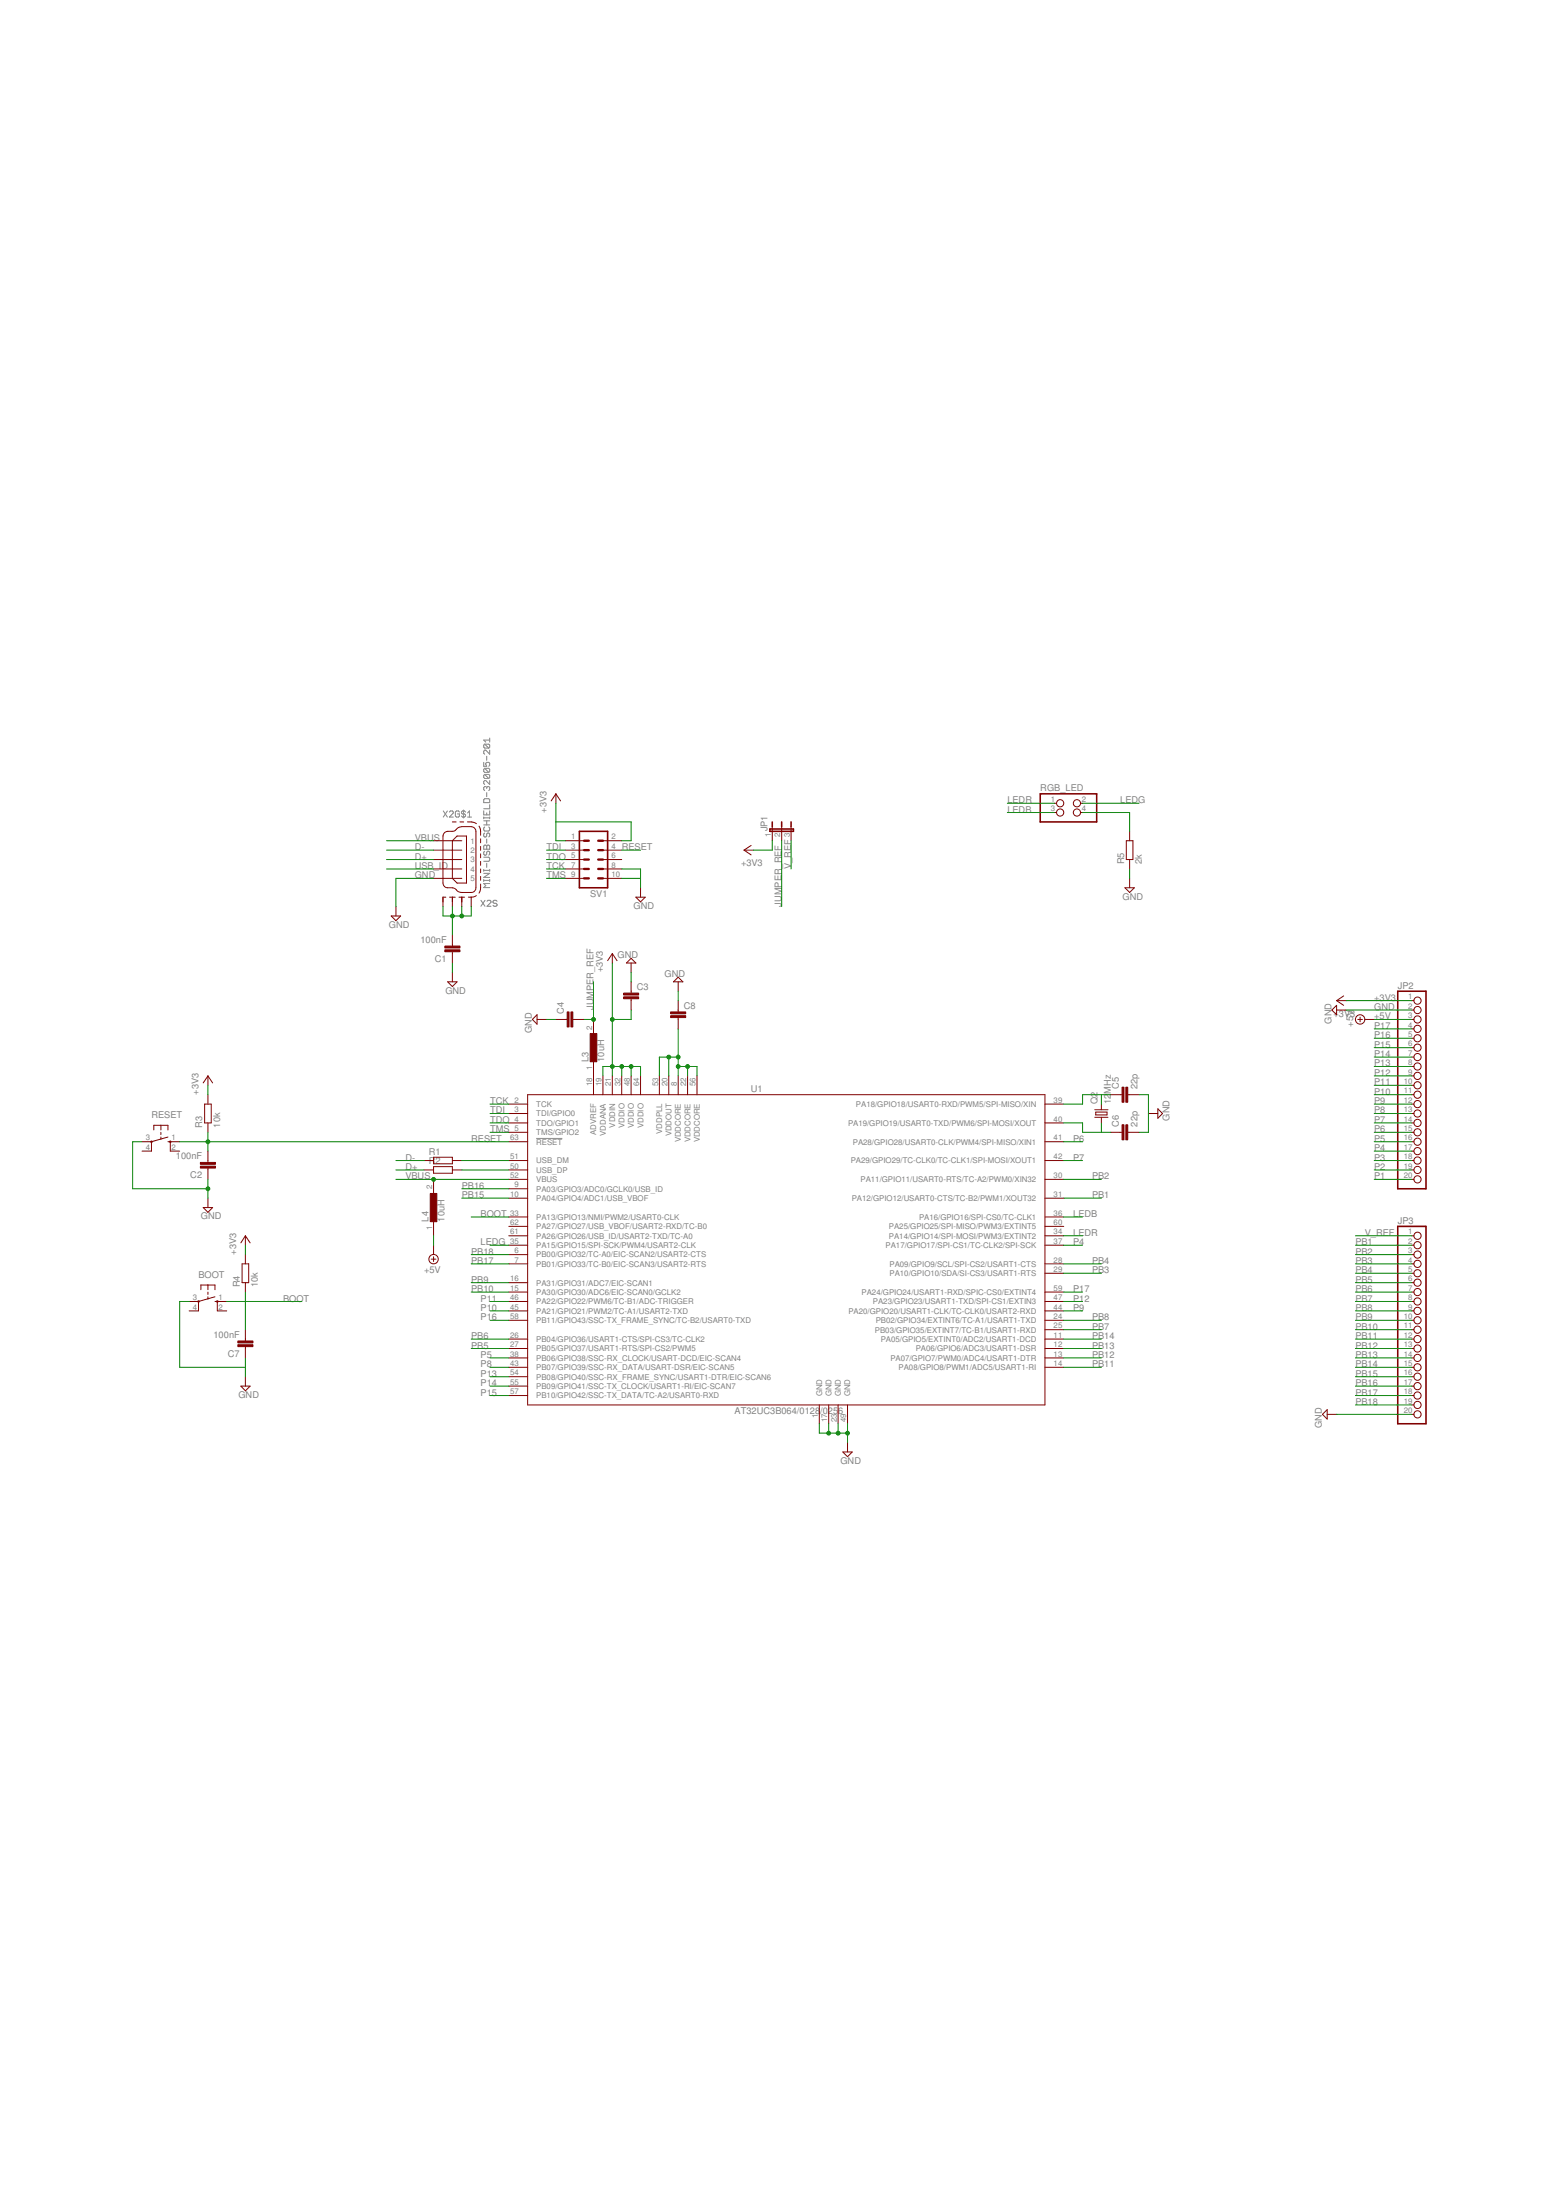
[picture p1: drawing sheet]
<svg xmlns="http://www.w3.org/2000/svg" width="210mm" height="297mm" viewBox="0 0 210 297" stroke-linecap="round" stroke-linejoin="round" font-family="sans-serif">
<g fill="#808080" stroke="#808080" stroke-width=".13">
<path d="M65.3 119.8h.8z"/>
<path d="M65.3 119.8l.3-.2z"/>
<path d="M65.3 119.3l.3 .3z"/>
<path d="M65.3 119.3h.8z"/>
<path d="M66.1 118.7v.3z"/>
<path d="M65.3 118.9h.8z"/>
<path d="M65.3 118.7v.3z"/>
<path d="M65.3 118.5h.8z"/>
<path d="M65.3 118.5l.8-.6z"/>
<path d="M65.3 117.9h.8z"/>
<path d="M66.1 117.4v.2z"/>
<path d="M65.3 117.5h.8z"/>
<path d="M65.3 117.4v.2z"/>
<path d="M65.7 116.6v.5z"/>
<path d="M65.3 116.3h.7z"/>
<path d="M66 116.3l.1-.1z"/>
<path d="M66.1 115.9v.3z"/>
<path d="M66 115.7l.1 .2z"/>
<path d="M65.3 115.7h.7z"/>
<path d="M65.4 114.9l-.1 .2z"/>
<path d="M65.3 115.1v.2z"/>
<path d="M65.3 115.3l.1 .2z"/>
<path d="M65.4 115.5h.2z"/>
<path d="M65.6 115.5l.1-.2z"/>
<path d="M65.7 115.1v.2z"/>
<path d="M65.7 115.1l.1-.2z"/>
<path d="M65.8 114.9h.2z"/>
<path d="M66 114.9l.1 .2z"/>
<path d="M66.1 115.1v.2z"/>
<path d="M66.1 115.3l-.1 .2z"/>
<path d="M65.3 114.7h.8z"/>
<path d="M65.3 114.2v.5z"/>
<path d="M65.3 114.2l.1-.1z"/>
<path d="M65.4 114.1h.2z"/>
<path d="M65.6 114.1l.1 .1z"/>
<path d="M65.7 114.2l.1-.1z"/>
<path d="M65.8 114.1h.2z"/>
<path d="M66 114.1l.1 .1z"/>
<path d="M66.1 114.2v.5z"/>
<path d="M65.7 114.2v.5z"/>
<path d="M65.7 113.3v.5z"/>
<path d="M65.4 112.5l-.1 .1z"/>
<path d="M65.3 112.6v.3z"/>
<path d="M65.3 112.9l.1 .1z"/>
<path d="M65.4 113h.2z"/>
<path d="M65.7 112.9l-.1 .1z"/>
<path d="M65.7 112.6v.3z"/>
<path d="M65.7 112.6l.1-.1z"/>
<path d="M65.8 112.5h.2z"/>
<path d="M66 112.5l.1 .1z"/>
<path d="M66.1 112.6v.3z"/>
<path d="M66.1 112.9l-.1 .1z"/>
<path d="M65.4 111.7l-.1 .1z"/>
<path d="M65.3 111.8v.3z"/>
<path d="M65.3 112.1l.1 .1z"/>
<path d="M65.4 112.2h.6z"/>
<path d="M66.1 112.1l-.1 .1z"/>
<path d="M66.1 111.8v.3z"/>
<path d="M66 111.7l.1 .1z"/>
<path d="M65.3 111.4h.8z"/>
<path d="M65.7 110.8v.6z"/>
<path d="M65.3 110.8h.8z"/>
<path d="M66.1 110.3v.3z"/>
<path d="M65.3 110.4h.8z"/>
<path d="M65.3 110.3v.3z"/>
<path d="M65.3 109.5v.5z"/>
<path d="M65.3 110h.8z"/>
<path d="M66.1 109.5v.5z"/>
<path d="M65.7 109.7v.3z"/>
<path d="M65.3 109.2h.8z"/>
<path d="M66.1 108.6v.6z"/>
<path d="M65.3 108.4h.8z"/>
<path d="M66.1 108v.4z"/>
<path d="M66 107.8l.1 .2z"/>
<path d="M65.4 107.8h.6z"/>
<path d="M65.3 108l.1-.2z"/>
<path d="M65.3 108v.4z"/>
<path d="M65.7 107v.6z"/>
<path d="M65.3 106.6l.1 .1z"/>
<path d="M65.3 106.3v.3z"/>
<path d="M65.4 106.2l-.1 .1z"/>
<path d="M65.4 106.2h.2z"/>
<path d="M65.6 106.2l.1 .1z"/>
<path d="M65.7 106.3v.2z"/>
<path d="M65.8 106.2l-.1 .1z"/>
<path d="M65.8 106.2h.2z"/>
<path d="M66 106.2l.1 .1z"/>
<path d="M66.1 106.3v.3z"/>
<path d="M66.1 106.6l-.1 .1z"/>
<path d="M66.1 105.4v.5z"/>
<path d="M65.6 105.4l.5 .5z"/>
<path d="M65.4 105.4h.2z"/>
<path d="M65.4 105.4l-.1 .1z"/>
<path d="M65.3 105.5v.3z"/>
<path d="M65.3 105.8l.1 .1z"/>
<path d="M65.4 105.1h.6z"/>
<path d="M65.3 105l.1 .1z"/>
<path d="M65.3 104.7v.3z"/>
<path d="M65.3 104.7l.1-.1z"/>
<path d="M65.4 104.6h.6z"/>
<path d="M66 104.6l.1 .1z"/>
<path d="M66.1 104.7v.3z"/>
<path d="M66.1 105l-.1 .1z"/>
<path d="M65.4 104.6l.6 .5z"/>
<path d="M65.4 104.3h.6z"/>
<path d="M65.3 104.2l.1 .1z"/>
<path d="M65.3 103.9v.3z"/>
<path d="M65.4 103.7l-.1 .2z"/>
<path d="M65.4 103.7h.6z"/>
<path d="M66 103.7l.1 .2z"/>
<path d="M66.1 103.9v.3z"/>
<path d="M66.1 104.2l-.1 .1z"/>
<path d="M65.4 103.7l.6 .6z"/>
<path d="M65.3 102.9v.6z"/>
<path d="M65.3 103.5h.4z"/>
<path d="M65.6 103.2l.1 .3z"/>
<path d="M65.6 103.1v.1z"/>
<path d="M65.6 103.1l.1-.2z"/>
<path d="M65.7 102.9h.3z"/>
<path d="M66 102.9l.1 .2z"/>
<path d="M66.1 103.1v.2z"/>
<path d="M66.1 103.3l-.1 .2z"/>
<path d="M65.7 102.1v.6z"/>
<path d="M66.1 101.3v.5z"/>
<path d="M65.6 101.3l.5 .5z"/>
<path d="M65.4 101.3h.2z"/>
<path d="M65.4 101.3l-.1 .1z"/>
<path d="M65.3 101.4v.3z"/>
<path d="M65.3 101.7l.1 .1z"/>
<path d="M65.4 101h.6z"/>
<path d="M65.3 100.9l.1 .1z"/>
<path d="M65.3 100.6v.3z"/>
<path d="M65.3 100.6l.1-.1z"/>
<path d="M65.4 100.5h.6z"/>
<path d="M66 100.5l.1 .1z"/>
<path d="M66.1 100.6v.3z"/>
<path d="M66.1 100.9l-.1 .1z"/>
<path d="M65.4 100.5l.6 .5z"/>
<path d="M65.3 99.9l.3 .3z"/>
<path d="M65.3 99.9h.8z"/>
<path d="M66.1 99.7v.5z"/>
<path d="M59.8 109.5l.6 .8z"/>
<path d="M60.4 109.5l-.6 .8z"/>
<path d="M60.7 110.3h.5z"/>
<path d="M61.2 109.8l-.5 .5z"/>
<path d="M61.2 109.6v.2z"/>
<path d="M61.1 109.5l.1 .1z"/>
<path d="M60.8 109.5h.3z"/>
<path d="M60.8 109.5l-.1 .1z"/>
<path d="M61.9 109.5l.1 .1z"/>
<path d="M61.6 109.5h.3z"/>
<path d="M61.6 109.5l-.1 .1z"/>
<path d="M61.5 109.6v.6z"/>
<path d="M61.5 110.2l.1 .1z"/>
<path d="M61.6 110.3h.3z"/>
<path d="M62 110.2l-.1 .1z"/>
<path d="M62 109.9v.3z"/>
<path d="M61.7 109.9h.3z"/>
<path d="M62.3 110.2l.1 .1z"/>
<path d="M62.4 110.3h.3z"/>
<path d="M62.7 110.3l.1-.1z"/>
<path d="M62.8 110v.2z"/>
<path d="M62.7 109.9l.1 .1z"/>
<path d="M62.4 109.9h.3z"/>
<path d="M62.3 109.8l.1 .1z"/>
<path d="M62.3 109.6v.2z"/>
<path d="M62.4 109.5l-.1 .1z"/>
<path d="M62.4 109.5h.3z"/>
<path d="M62.7 109.5l.1 .1z"/>
<path d="M62.6 109.4v1z"/>
<path d="M63.4 109.5l-.3 .3z"/>
<path d="M63.4 109.5v.8z"/>
<path d="M63.1 110.3h.5z"/>
<path d="M64.9 121.6l.6 .8z"/>
<path d="M65.5 121.6l-.6 .8z"/>
<path d="M65.7 122.4h.6z"/>
<path d="M65.7 122.4l.6-.6z"/>
<path d="M66.3 121.7v.1z"/>
<path d="M66.1 121.6l.2 .1z"/>
<path d="M65.9 121.6h.2z"/>
<path d="M65.9 121.6l-.2 .1z"/>
<path d="M66.9 121.6l.2 .1z"/>
<path d="M66.7 121.6h.2z"/>
<path d="M66.5 121.7l.2-.1z"/>
<path d="M66.5 121.7v.1z"/>
<path d="M66.5 121.8l.2 .2z"/>
<path d="M66.7 122h.2z"/>
<path d="M66.9 122l.2 .1z"/>
<path d="M67.1 122.1v.1z"/>
<path d="M66.9 122.4l.2-.2z"/>
<path d="M66.7 122.4h.2z"/>
<path d="M66.5 122.2l.2 .2z"/>
<path d="M72.4 153.7h3.5z"/>
</g>
<g fill="#800000" stroke="#800000" stroke-width=".13">
<path d="M58.5 113.5h3.8z"/>
<path d="M58.5 114.8h3.8z"/>
<path d="M58.5 116.1h3.8z"/>
<path d="M58.5 117.3h3.8z"/>
<path d="M58.5 118.6h3.8z"/>
<path d="M59.8 112.9v6.3z"/>
<path d="M60.4 119.9h.7z"/>
<path d="M62.3 120.5h1.3z"/>
<path d="M64.2 112.2v7.7z"/>
<path d="M60.4 112.2h.7z"/>
<path d="M62.3 111.6h1.3z"/>
<path d="M61.1 113.5v5.1z"/>
<path d="M61.1 118.6l.6 .6z"/>
<path d="M61.7 119.2h1.3z"/>
<path d="M63 112.9v6.3z"/>
<path d="M61.7 112.9h1.3z"/>
<path d="M61.7 112.9l-.6 .6z"/>
<path d="M59.8 121.1v1.3z"/>
<path d="M61.1 121.1v1.3z"/>
<path d="M62.3 121.1v1.3z"/>
<path d="M63.6 121.1v1.3z"/>
<path d="M59.8 121.1h.4z"/>
<path d="M60.7 121.1h.4z"/>
<path d="M61.1 121.1h.3z"/>
<path d="M62 121.1h.3z"/>
<path d="M62.3 121.1h.4z"/>
<path d="M63.2 121.1h.4z"/>
<path d="M59.8 121.1v.7z"/>
<path d="M61.1 121.1v.7z"/>
<path d="M62.3 121.1v.7z"/>
<path d="M64.9 119.4v.5z"/>
<path d="M64.9 118.3v.5z"/>
<path d="M64.9 117.3v.5z"/>
<path d="M64.9 116.3v.5z"/>
<path d="M64.9 115.3v.5z"/>
<path d="M64.9 114.3v.5z"/>
<path d="M64.9 113.3v.5z"/>
<path d="M64.9 112.2v.6z"/>
<path d="M63.1 111h.5z"/>
<path d="M62.1 111h.5z"/>
<path d="M61.1 111h.5z"/>
<path d="M53.4 122.4v1.3z"/>
<path d="M52.8 123.7h1.3z"/>
<path d="M54.1 123.7l-.7 .6z"/>
<path d="M52.8 123.7l.6 .6z"/>
<path d="M61.1 128.8v1.2z"/>
<path d="M61.1 126.2v1.3z"/>
<path d="M61.1 128.5v.3z"/>
<path d="M61.1 127.5v.2z"/>
<path d="M141.1 182.1h2.5z"/>
<path d="M114.4 189.7v2.5z"/>
<path d="M141.1 183.3h2.5z"/>
<path d="M86.5 145.3v2.5z"/>
<path d="M141.1 184.6h2.5z"/>
<path d="M141.1 170.6h2.5z"/>
<path d="M141.1 171.9h2.5z"/>
<path d="M94.1 145.3v2.5z"/>
<path d="M110.6 189.7v2.5z"/>
<path d="M68.7 156.7h2.5z"/>
<path d="M68.7 159.2h2.5z"/>
<path d="M68.7 154.2h2.5z"/>
<path d="M68.7 188.4h2.5z"/>
<path d="M81.4 145.3v2.5z"/>
<path d="M90.3 145.3v2.5z"/>
<path d="M82.7 145.3v2.5z"/>
<path d="M68.7 175.7h2.5z"/>
<path d="M141.1 175.7h2.5z"/>
<path d="M141.1 174.5h2.5z"/>
<path d="M141.1 165.6h2.5z"/>
<path d="M68.7 166.9h2.5z"/>
<path d="M68.7 165.6h2.5z"/>
<path d="M141.1 179.5h2.5z"/>
<path d="M141.1 178.3h2.5z"/>
<path d="M68.7 184.6h2.5z"/>
<path d="M68.7 183.3h2.5z"/>
<path d="M141.1 159.2h2.5z"/>
<path d="M68.7 178.3h2.5z"/>
<path d="M68.7 182.1h2.5z"/>
<path d="M68.7 180.8h2.5z"/>
<path d="M141.1 151.6h2.5z"/>
<path d="M141.1 177h2.5z"/>
<path d="M111.9 189.7v2.5z"/>
<path d="M68.7 158h2.5z"/>
<path d="M68.7 169.4h2.5z"/>
<path d="M68.7 160.5h2.5z"/>
<path d="M68.7 164.3h2.5z"/>
<path d="M91.5 145.3v2.5z"/>
<path d="M68.7 187.2h2.5z"/>
<path d="M141.1 161.8h2.5z"/>
<path d="M85.2 145.3v2.5z"/>
<path d="M141.1 168.1h2.5z"/>
<path d="M113.1 189.7v2.5z"/>
<path d="M141.1 164.3h2.5z"/>
<path d="M68.7 168.1h2.5z"/>
<path d="M68.7 151.6h2.5z"/>
<path d="M141.1 166.9h2.5z"/>
<path d="M68.7 152.9h2.5z"/>
<path d="M89 145.3v2.5z"/>
<path d="M68.7 161.8h2.5z"/>
<path d="M141.1 180.8h2.5z"/>
<path d="M92.8 145.3v2.5z"/>
<path d="M68.7 170.6h2.5z"/>
<path d="M68.7 185.9h2.5z"/>
<path d="M141.1 156.7h2.5z"/>
<path d="M68.7 149.1h2.5z"/>
<path d="M141.1 154.2h2.5z"/>
<path d="M83.9 145.3v2.5z"/>
<path d="M68.7 173.2h2.5z"/>
<path d="M68.7 150.3h2.5z"/>
<path d="M68.7 177h2.5z"/>
<path d="M141.1 149.1h2.5z"/>
<path d="M68.7 174.5h2.5z"/>
<path d="M80.1 145.3v2.5z"/>
<path d="M71.2 147.8h69.9z"/>
<path d="M141.1 147.8v41.9z"/>
<path d="M71.2 189.7h69.9z"/>
<path d="M71.2 147.8v41.9z"/>
<path d="M58.5 158.4h2.6z"/>
<path d="M58.5 157.5h2.6z"/>
<path d="M61.1 158h1.2z"/>
<path d="M61.1 157.5v.9z"/>
<path d="M58.5 157.5v.9z"/>
<path d="M57.3 158h1.2z"/>
<path d="M58.5 157.1h2.6z"/>
<path d="M58.5 156.2h2.6z"/>
<path d="M61.1 156.7h1.2z"/>
<path d="M61.1 156.2v.9z"/>
<path d="M58.5 156.2v.9z"/>
<path d="M57.3 156.7h1.2z"/>
<path d="M58.5 168.1v1.3z"/>
<path d="M58.2 170h.6z"/>
<path d="M58.5 169.7v.6z"/>
<path d="M61.1 131.3v1.3z"/>
<path d="M60.4 132.6h1.3z"/>
<path d="M61.7 132.6l-.6 .6z"/>
<path d="M60.4 132.6l.7 .6z"/>
<path d="M19.2 154.2h1.2z"/>
<path d="M23 154.2h1.3z"/>
<path d="M23 155.4h1.3z"/>
<path d="M19.2 155.4h1.2z"/>
<path d="M22.7 154.2h.3z"/>
<path d="M22.7 151.9v.7z"/>
<path d="M20.8 151.9v.7z"/>
<path d="M21.7 151.9h1z"/>
<path d="M20.8 151.9h.9z"/>
<path d="M21.7 152.9v.3z"/>
<path d="M21.7 153.5v.3z"/>
<path d="M21.7 151.9v.7z"/>
<path d="M23 154.2v1.2z"/>
<path d="M20.4 154.2v1.2z"/>
<path d="M20.4 154.2l2.3-.7z"/>
<path d="M28.1 158v1.2z"/>
<path d="M28.1 155.4v1.3z"/>
<path d="M28.1 157.7v.3z"/>
<path d="M28.1 156.7v.2z"/>
<path d="M28.5 149.1v2.5z"/>
<path d="M27.6 149.1v2.5z"/>
<path d="M28.1 147.8v1.3z"/>
<path d="M27.6 149.1h.9z"/>
<path d="M27.6 151.6h.9z"/>
<path d="M28.1 151.6v1.3z"/>
<path d="M28.1 145.3v1.2z"/>
<path d="M28.1 145.3l.6 .9z"/>
<path d="M28.1 145.3l-.7 .9z"/>
<path d="M28.1 161.8v1.2z"/>
<path d="M27.4 163h1.3z"/>
<path d="M28.7 163l-.6 .7z"/>
<path d="M27.4 163l.7 .7z"/>
<path d="M76.3 113.5h2.5z"/>
<path d="M76.3 114.8h2.5z"/>
<path d="M76.3 116.1h2.5z"/>
<path d="M81.4 113.5h2.5z"/>
<path d="M81.4 114.8h2.5z"/>
<path d="M81.4 116.1h2.5z"/>
<path d="M76.3 117.3h2.5z"/>
<path d="M76.3 118.6h2.5z"/>
<path d="M81.4 117.3h2.5z"/>
<path d="M81.4 118.6h2.5z"/>
<path d="M86.5 119.9v1.2z"/>
<path d="M85.8 121.1h1.3z"/>
<path d="M86.5 121.8l.6-.7z"/>
<path d="M85.8 121.1l.7 .7z"/>
<path d="M114.4 194.8v1.2z"/>
<path d="M113.8 196h1.2z"/>
<path d="M115 196l-.6 .7z"/>
<path d="M113.8 196l.6 .7z"/>
<path d="M104.2 112.2v1.3z"/>
<path d="M105.5 112.2v1.3z"/>
<path d="M106.8 112.2v1.3z"/>
<path d="M106.8 111.6v.6z"/>
<path d="M105.5 111.6v.6z"/>
<path d="M104.2 111.6v.6z"/>
<path d="M82.7 128.8v1.2z"/>
<path d="M82.7 128.8l.6 .9z"/>
<path d="M82.7 128.8l-.7 .9z"/>
<path d="M85.2 132.6v1.2z"/>
<path d="M85.2 135.1v1.3z"/>
<path d="M85.2 133.8v.3z"/>
<path d="M85.2 134.9v.2z"/>
<path d="M85.2 130v1.3z"/>
<path d="M84.6 130h1.2z"/>
<path d="M84.6 130l.6-.6z"/>
<path d="M85.2 129.4l.6 .6z"/>
<path d="M75 107.2v1.3z"/>
<path d="M75 107.2l.7 .9z"/>
<path d="M75 107.2l-.6 .9z"/>
<path d="M75 137.6h1.3z"/>
<path d="M77.6 137.6h1.2z"/>
<path d="M76.3 137.6h.3z"/>
<path d="M77.3 137.6h.3z"/>
<path d="M72.5 137.6h1.3z"/>
<path d="M72.5 137v1.3z"/>
<path d="M71.9 137.6l.6 .7z"/>
<path d="M71.9 137.6l.6-.6z"/>
<path d="M100.4 114.8h1.3z"/>
<path d="M100.4 114.8l1-.7z"/>
<path d="M100.4 114.8l1 .6z"/>
<path d="M155 150.3h1.3z"/>
<path d="M156.3 149.7v1.3z"/>
<path d="M156.3 149.7l.6 .6z"/>
<path d="M156.3 151l.6-.7z"/>
<path d="M149.9 147.8h1.3z"/>
<path d="M152.5 147.8h1.3z"/>
<path d="M151.2 147.8h.3z"/>
<path d="M152.2 147.8h.3z"/>
<path d="M149.9 152.9h1.3z"/>
<path d="M152.5 152.9h1.3z"/>
<path d="M151.2 152.9h.3z"/>
<path d="M152.2 152.9h.3z"/>
<path d="M25.5 175.7h1.3z"/>
<path d="M29.3 175.7h1.3z"/>
<path d="M29.3 177h1.3z"/>
<path d="M25.5 177h1.3z"/>
<path d="M29 175.7h.3z"/>
<path d="M29 173.5v.6z"/>
<path d="M27.1 173.5v.6z"/>
<path d="M28.1 173.5h.9z"/>
<path d="M27.1 173.5h1z"/>
<path d="M28.1 174.5v.3z"/>
<path d="M28.1 175.1v.3z"/>
<path d="M28.1 173.5v.6z"/>
<path d="M29.3 175.7v1.3z"/>
<path d="M26.8 175.7v1.3z"/>
<path d="M26.8 175.7l2.2-.6z"/>
<path d="M33.1 182.1v1.2z"/>
<path d="M33.1 179.5v1.3z"/>
<path d="M33.1 181.8v.3z"/>
<path d="M33.1 180.8v.3z"/>
<path d="M33.6 170.6v2.6z"/>
<path d="M32.7 170.6v2.6z"/>
<path d="M33.1 169.4v1.2z"/>
<path d="M32.7 170.6h.9z"/>
<path d="M32.7 173.2h.9z"/>
<path d="M33.1 173.2v1.3z"/>
<path d="M33.1 166.9v1.2z"/>
<path d="M33.1 166.9l.7 .9z"/>
<path d="M33.1 166.9l-.6 .9z"/>
<path d="M33.1 185.9v1.3z"/>
<path d="M32.5 187.2h1.3z"/>
<path d="M33.8 187.2l-.7 .6z"/>
<path d="M32.5 187.2l.6 .6z"/>
<path d="M190.6 135.1h.3z"/>
<path d="M190.6 136.4h.3z"/>
<path d="M190.6 137.6h.3z"/>
<path d="M190.6 138.9h.3z"/>
<path d="M190.6 140.2h.3z"/>
<path d="M190.6 141.5h.3z"/>
<path d="M190.6 142.7h.3z"/>
<path d="M190.6 144h.3z"/>
<path d="M190.6 145.3h.3z"/>
<path d="M190.6 146.5h.3z"/>
<path d="M190.6 147.8h.3z"/>
<path d="M190.6 149.1h.3z"/>
<path d="M190.6 150.3h.3z"/>
<path d="M190.6 151.6h.3z"/>
<path d="M190.6 152.9h.3z"/>
<path d="M190.6 154.2h.3z"/>
<path d="M190.6 155.4h.3z"/>
<path d="M190.6 156.7h.3z"/>
<path d="M190.6 158h.3z"/>
<path d="M190.6 159.2h.3z"/>
<path d="M190.6 166.9h.3z"/>
<path d="M190.6 168.1h.3z"/>
<path d="M190.6 169.4h.3z"/>
<path d="M190.6 170.6h.3z"/>
<path d="M190.6 171.9h.3z"/>
<path d="M190.6 173.2h.3z"/>
<path d="M190.6 174.5h.3z"/>
<path d="M190.6 175.7h.3z"/>
<path d="M190.6 177h.3z"/>
<path d="M190.6 178.3h.3z"/>
<path d="M190.6 179.5h.3z"/>
<path d="M190.6 180.8h.3z"/>
<path d="M190.6 182.1h.3z"/>
<path d="M190.6 183.3h.3z"/>
<path d="M190.6 184.6h.3z"/>
<path d="M190.6 185.9h.3z"/>
<path d="M190.6 187.2h.3z"/>
<path d="M190.6 188.4h.3z"/>
<path d="M190.6 189.7h.3z"/>
<path d="M190.6 191h.3z"/>
<path d="M142.3 108.5h.3z"/>
<path d="M145.9 108.5h.2z"/>
<path d="M142.3 109.7h.3z"/>
<path d="M145.9 109.7h.2z"/>
<path d="M152.5 118.6v1.3z"/>
<path d="M151.8 119.9h1.3z"/>
<path d="M153.1 119.9l-.6 .6z"/>
<path d="M151.8 119.9l.7 .6z"/>
<path d="M152.9 113.5v2.6z"/>
<path d="M152 113.5v2.6z"/>
<path d="M152.5 112.2v1.3z"/>
<path d="M152 113.5h.9z"/>
<path d="M152 116.1h.9z"/>
<path d="M152.5 116.1v1.2z"/>
<path d="M148.7 149.1v.7z"/>
<path d="M148.7 150.9v.7z"/>
<path d="M147.9 150.5h1.5z"/>
<path d="M149.4 150.2v.3z"/>
<path d="M147.9 150.2h1.5z"/>
<path d="M147.9 150.2v.3z"/>
<path d="M147.8 149.8h1.8z"/>
<path d="M147.8 150.9h1.8z"/>
<path d="M180.4 136.4h1.3z"/>
<path d="M180.4 135.7v1.3z"/>
<path d="M179.8 136.4l.6 .6z"/>
<path d="M179.8 136.4l.6-.7z"/>
<path d="M180.4 135.1h1.3z"/>
<path d="M180.4 135.1l1-.6z"/>
<path d="M180.4 135.1l1 .6z"/>
<path d="M80.1 137.6v2.6z"/>
<path d="M80.1 142.7v2.6z"/>
<path d="M58.5 159.2v2.6z"/>
<path d="M58.5 164.3v2.6z"/>
<path d="M184.2 137.6h1.3z"/>
<path d="M183.6 137.3v.7z"/>
<path d="M183.3 137.6h.6z"/>
<path d="M91.5 132.6v1.2z"/>
<path d="M90.9 132.6h1.3z"/>
<path d="M90.9 132.6l.6-.7z"/>
<path d="M91.5 131.9l.7 .7z"/>
<path d="M91.5 135.1v1.3z"/>
<path d="M91.5 137.6v1.3z"/>
<path d="M91.5 136.4v.2z"/>
<path d="M91.5 137.4v.2z"/>
<path d="M179.2 191h1.2z"/>
<path d="M179.2 190.3v1.3z"/>
<path d="M178.5 191l.7 .6z"/>
<path d="M178.5 191l.7-.7z"/>
</g>
<g fill="none" stroke="#800000" stroke-width=".13">
<path d="M59.8 119.2a.63 .63 0 0 0 .6 .7M60.4 112.2a.67 .67 0 0 0-.6 .7M61.1 119.9l.5 .2a.86 .86 0 0 0 .7 .4M62.3 111.6l-.6 .2a.73 .73 0 0 1-.6 .4M63.6 111.6a.63 .63 0 0 1 .6 .6M63.6 111l.7 .2M64.2 119.9a.63 .63 0 0 1-.6 .6M64.7 111.5l.2 .7M64.9 119.9l-.2 .7M64.3 120.9l-.7 .2"/>
<circle cx="143.1" cy="109.7" r=".49"/>
<circle cx="143.1" cy="108.5" r=".49"/>
<circle cx="145.4" cy="109.7" r=".49"/>
<circle cx="145.4" cy="108.5" r=".49"/>
<circle cx="183.6" cy="137.6" r=".64"/>
<circle cx="191.3" cy="138.9" r=".49"/>
<circle cx="191.3" cy="137.6" r=".49"/>
<circle cx="191.3" cy="135.1" r=".49"/>
<circle cx="191.3" cy="136.4" r=".49"/>
<circle cx="191.3" cy="144" r=".49"/>
<circle cx="191.3" cy="158" r=".49"/>
<circle cx="191.3" cy="142.7" r=".49"/>
<circle cx="191.3" cy="151.6" r=".49"/>
<circle cx="191.3" cy="145.3" r=".49"/>
<circle cx="191.3" cy="156.7" r=".49"/>
<circle cx="191.3" cy="140.2" r=".49"/>
<circle cx="191.3" cy="146.5" r=".49"/>
<circle cx="191.3" cy="149.1" r=".49"/>
<circle cx="191.3" cy="154.2" r=".49"/>
<circle cx="191.3" cy="159.2" r=".49"/>
<circle cx="191.3" cy="150.3" r=".49"/>
<circle cx="191.3" cy="141.5" r=".49"/>
<circle cx="191.3" cy="147.8" r=".49"/>
<circle cx="191.3" cy="152.9" r=".49"/>
<circle cx="191.3" cy="155.4" r=".49"/>
<circle cx="58.5" cy="170" r=".64"/>
<circle cx="191.3" cy="168.1" r=".49"/>
<circle cx="191.3" cy="166.9" r=".49"/>
<circle cx="191.3" cy="169.4" r=".49"/>
<circle cx="191.3" cy="174.5" r=".49"/>
<circle cx="191.3" cy="178.3" r=".49"/>
<circle cx="191.3" cy="177" r=".49"/>
<circle cx="191.3" cy="171.9" r=".49"/>
<circle cx="191.3" cy="175.7" r=".49"/>
<circle cx="191.3" cy="179.5" r=".49"/>
<circle cx="191.3" cy="173.2" r=".49"/>
<circle cx="191.3" cy="170.6" r=".49"/>
<circle cx="191.3" cy="187.2" r=".49"/>
<circle cx="191.3" cy="188.4" r=".49"/>
<circle cx="191.3" cy="191" r=".49"/>
<circle cx="191.3" cy="180.8" r=".49"/>
<circle cx="191.3" cy="182.1" r=".49"/>
<circle cx="191.3" cy="184.6" r=".49"/>
<circle cx="191.3" cy="183.3" r=".49"/>
<circle cx="191.3" cy="185.9" r=".49"/>
<circle cx="191.3" cy="189.7" r=".49"/>
</g>
<g fill="#800000" stroke="#800000" stroke-width=".13">
<path d="M60 127.7h2.1v.3h-2.1z"/>
<path d="M60 128.2h2.1v.3h-2.1z"/>
<path d="M27.1 156.9h2v.3h-2z"/>
<path d="M27.1 157.5h2v.2h-2z"/>
<path d="M84.2 134.6h2v.3h-2z"/>
<path d="M84.2 134.1h2v.2h-2z"/>
<path d="M77.1 136.6h.2v2.1h-.2z"/>
<path d="M76.6 136.6h.2v2.1h-.2z"/>
<path d="M152 146.8h.2v2h-.2z"/>
<path d="M151.5 146.8h.2v2h-.2z"/>
<path d="M152 151.9h.2v2h-.2z"/>
<path d="M151.5 151.9h.2v2h-.2z"/>
<path d="M32.1 181.1h2v.2h-2z"/>
<path d="M32.1 181.6h2v.2h-2z"/>
<path d="M79.7 139.5h.9v3.9h-.9z"/>
<path d="M58.1 161.1h.9v3.8h-.9z"/>
<path d="M90.5 137.1h2.1v.3h-2.1z"/>
<path d="M90.5 136.6h2.1v.3h-2.1z"/>
</g>
<g fill="none" stroke="#800000" stroke-width=".21">
<circle cx="20.4" cy="154.2" r=".06"/>
<circle cx="23" cy="154.2" r=".06"/>
<circle cx="26.8" cy="175.7" r=".06"/>
<circle cx="29.3" cy="175.7" r=".06"/>
</g>
<g fill="#800000" stroke="#800000" stroke-width=".21">
<path d="M78.2 112.2h3.8z"/>
<path d="M82 112.2v7.7z"/>
<path d="M78.2 112.2v7.7z"/>
<path d="M78.2 119.9h3.8z"/>
<path d="M106.8 111v.6z"/>
<path d="M105.5 111v.6z"/>
<path d="M104.2 111v.6z"/>
<path d="M103.9 112.2h3.2z"/>
<path d="M107.1 111.9v.3z"/>
<path d="M103.9 111.9h3.2z"/>
<path d="M103.9 111.9v.3z"/>
<path d="M188.7 160.5h3.8z"/>
<path d="M192.5 133.8v26.7z"/>
<path d="M188.7 133.8h3.8z"/>
<path d="M188.7 133.8v26.7z"/>
<path d="M188.7 192.2h3.8z"/>
<path d="M192.5 165.6v26.6z"/>
<path d="M188.7 165.6h3.8z"/>
<path d="M188.7 165.6v26.6z"/>
<path d="M140.4 111h7.6z"/>
<path d="M148 107.2v3.8z"/>
<path d="M140.4 107.2h7.6z"/>
<path d="M140.4 107.2v3.8z"/>
</g>
<g fill="#800000" stroke="#800000" stroke-width=".32">
<path d="M78.8 116.1h.7z"/>
<path d="M78.8 114.8h.7z"/>
<path d="M78.8 113.5h.7z"/>
<path d="M80.7 116.1h.7z"/>
<path d="M80.7 114.8h.7z"/>
<path d="M80.7 113.5h.7z"/>
<path d="M78.8 118.6h.7z"/>
<path d="M78.8 117.3h.7z"/>
<path d="M80.7 118.6h.7z"/>
<path d="M80.7 117.3h.7z"/>
</g>
<g fill="#008000" stroke="#008000" stroke-width=".13">
<path d="M53.4 118.6h5.1z"/>
<path d="M53.4 118.6v3.8z"/>
<path d="M61.1 130v1.3z"/>
<path d="M28.1 159.2v1.3z"/>
<path d="M28.1 160.5v1.3z"/>
<path d="M17.9 160.5h10.2z"/>
<path d="M17.9 154.2v6.3z"/>
<path d="M17.9 154.2h1.3z"/>
<path d="M83.9 117.3h2.6z"/>
<path d="M83.9 118.6h2.6z"/>
<path d="M86.5 117.3v1.3z"/>
<path d="M86.5 118.6v1.3z"/>
<path d="M110.6 192.2v1.3z"/>
<path d="M110.6 193.5h1.3z"/>
<path d="M111.9 193.5h1.2z"/>
<path d="M113.1 193.5h1.3z"/>
<path d="M114.4 193.5v1.3z"/>
<path d="M114.4 192.2v1.3z"/>
<path d="M113.1 192.2v1.3z"/>
<path d="M111.9 192.2v1.3z"/>
<path d="M85.2 131.3v1.3z"/>
<path d="M73.8 137.6h1.2z"/>
<path d="M153.8 147.8h1.2z"/>
<path d="M155 147.8v2.5z"/>
<path d="M155 150.3v2.6z"/>
<path d="M153.8 152.9h1.2z"/>
<path d="M33.1 184.6v1.3z"/>
<path d="M33.1 183.3v1.3z"/>
<path d="M24.3 175.7h1.2z"/>
<path d="M24.3 175.7v8.9z"/>
<path d="M24.3 184.6h8.8z"/>
<path d="M152.5 117.3v1.3z"/>
<path d="M181.7 136.4h8.9z"/>
<path d="M91.5 133.8v1.3z"/>
<path d="M180.4 191h10.2z"/>
<path d="M52.2 113.5h6.3z"/>
<path d="M58.5 159.2h10.2z"/>
<path d="M53.4 159.2h5.1z"/>
<path d="M52.2 114.8h6.3z"/>
<path d="M53.4 156.7h3.9z"/>
<path d="M52.2 117.3h6.3z"/>
<path d="M52.2 116.1h6.3z"/>
<path d="M53.4 158h3.9z"/>
<path d="M63.6 122.4v1.3z"/>
<path d="M62.3 123.7h1.3z"/>
<path d="M61.1 123.7h1.2z"/>
<path d="M59.8 123.7h1.3z"/>
<path d="M59.8 122.4v1.3z"/>
<path d="M61.1 122.4v1.3z"/>
<path d="M62.3 122.4v1.3z"/>
<path d="M61.1 123.7v2.5z"/>
<path d="M62.3 158h6.4z"/>
<path d="M62.3 156.7h6.4z"/>
<path d="M28.1 146.5v1.3z"/>
<path d="M86.5 144v1.3z"/>
<path d="M85.2 144h1.3z"/>
<path d="M83.9 144h1.3z"/>
<path d="M83.9 144v1.3z"/>
<path d="M85.2 144v1.3z"/>
<path d="M81.4 144v1.3z"/>
<path d="M81.4 144h1.3z"/>
<path d="M82.7 144v1.3z"/>
<path d="M82.7 144h1.2z"/>
<path d="M82.7 130v7.6z"/>
<path d="M82.7 137.6v6.4z"/>
<path d="M85.2 136.4v1.2z"/>
<path d="M82.7 137.6h2.5z"/>
<path d="M83.9 113.5h1.3z"/>
<path d="M85.2 111v2.5z"/>
<path d="M75 111h10.2z"/>
<path d="M75 108.5v2.5z"/>
<path d="M75 113.5h1.3z"/>
<path d="M75 111v2.5z"/>
<path d="M104.2 113.5v1.3z"/>
<path d="M101.7 114.8h2.5z"/>
<path d="M33.1 168.1v1.3z"/>
<path d="M181.7 135.1h8.9z"/>
<path d="M28.1 152.9v1.3z"/>
<path d="M28.1 154.2v1.2z"/>
<path d="M24.3 154.2h3.8z"/>
<path d="M28.1 154.2h40.6z"/>
<path d="M83.9 114.8h2.6z"/>
<path d="M105.5 113.5v8.9z"/>
<path d="M78.8 137.6h1.3z"/>
<path d="M80.1 132.6v5z"/>
<path d="M89 142.7v2.6z"/>
<path d="M94.1 144v1.3z"/>
<path d="M92.8 144h1.3z"/>
<path d="M92.8 144v1.3z"/>
<path d="M91.5 144v1.3z"/>
<path d="M91.5 144h1.3z"/>
<path d="M89 142.7h1.3z"/>
<path d="M90.3 142.7h1.2z"/>
<path d="M91.5 142.7v1.3z"/>
<path d="M91.5 138.9v3.8z"/>
<path d="M90.3 142.7v2.6z"/>
<path d="M73.8 114.8h2.5z"/>
<path d="M66.1 150.3h2.6z"/>
<path d="M73.8 116.1h2.5z"/>
<path d="M66.1 151.6h2.6z"/>
<path d="M73.8 117.3h2.5z"/>
<path d="M66.1 149.1h2.6z"/>
<path d="M73.8 118.6h2.5z"/>
<path d="M66.1 152.9h2.6z"/>
<path d="M148.7 147.8h1.2z"/>
<path d="M146.1 147.8h2.6z"/>
<path d="M146.1 147.8v1.3z"/>
<path d="M143.6 149.1h2.5z"/>
<path d="M148.7 147.8v1.3z"/>
<path d="M143.6 151.6h2.5z"/>
<path d="M146.1 151.6v1.3z"/>
<path d="M146.1 152.9h2.6z"/>
<path d="M148.7 152.9h1.2z"/>
<path d="M148.7 151.6v1.3z"/>
<path d="M33.1 175.7v3.8z"/>
<path d="M33.1 174.5v1.2z"/>
<path d="M30.6 175.7h2.5z"/>
<path d="M33.1 175.7h7.6z"/>
<path d="M63.6 164.3h5.1z"/>
<path d="M146.1 108.5h7.7z"/>
<path d="M66.1 168.1h2.6z"/>
<path d="M136 108.5h6.3z"/>
<path d="M143.6 166.9h2.5z"/>
<path d="M136 109.7h6.3z"/>
<path d="M143.6 164.3h2.5z"/>
<path d="M146.1 109.7h6.4z"/>
<path d="M152.5 109.7v2.5z"/>
<path d="M66.1 183.3h2.6z"/>
<path d="M185.5 154.2h5.1z"/>
<path d="M66.1 184.6h2.6z"/>
<path d="M185.5 150.3h5.1z"/>
<path d="M185.5 158h5.1z"/>
<path d="M143.6 154.2h2.5z"/>
<path d="M185.5 152.9h5.1z"/>
<path d="M143.6 156.7h2.5z"/>
<path d="M185.5 151.6h5.1z"/>
<path d="M185.5 156.7h5.1z"/>
<path d="M185.5 159.2h5.1z"/>
<path d="M143.6 168.1h2.5z"/>
<path d="M185.5 155.4h5.1z"/>
<path d="M143.6 175.7h2.5z"/>
<path d="M185.5 145.3h5.1z"/>
<path d="M143.6 177h2.5z"/>
<path d="M185.5 149.1h5.1z"/>
<path d="M66.1 177h2.6z"/>
<path d="M185.5 147.8h5.1z"/>
<path d="M66.1 175.7h2.6z"/>
<path d="M185.5 146.5h5.1z"/>
<path d="M66.1 185.9h2.6z"/>
<path d="M185.5 144h5.1z"/>
<path d="M66.1 187.2h2.6z"/>
<path d="M185.5 142.7h5.1z"/>
<path d="M66.1 188.4h2.6z"/>
<path d="M185.5 141.5h5.1z"/>
<path d="M143.6 174.5h2.5z"/>
<path d="M185.5 138.9h5.1z"/>
<path d="M66.1 178.3h2.6z"/>
<path d="M185.5 140.2h5.1z"/>
<path d="M58.5 166.9v1.2z"/>
<path d="M185.5 137.6h5.1z"/>
<path d="M106.8 113.5v3.8z"/>
<path d="M183 166.9h7.6z"/>
<path d="M143.6 161.8h5.1z"/>
<path d="M183 168.1h7.6z"/>
<path d="M143.6 159.2h5.1z"/>
<path d="M183 169.4h7.6z"/>
<path d="M143.6 171.9h5.1z"/>
<path d="M183 170.6h7.6z"/>
<path d="M143.6 170.6h5.1z"/>
<path d="M183 171.9h7.6z"/>
<path d="M143.6 178.3h5.1z"/>
<path d="M183 177h7.6z"/>
<path d="M143.6 179.5h5.1z"/>
<path d="M183 175.7h7.6z"/>
<path d="M143.6 180.8h5.1z"/>
<path d="M183 184.6h7.6z"/>
<path d="M143.6 182.1h5.1z"/>
<path d="M183 183.3h7.6z"/>
<path d="M143.6 183.3h5.1z"/>
<path d="M183 182.1h7.6z"/>
<path d="M143.6 184.6h5.1z"/>
<path d="M183 180.8h7.6z"/>
<path d="M63.6 182.1h5.1z"/>
<path d="M183 173.2h7.6z"/>
<path d="M63.6 180.8h5.1z"/>
<path d="M183 174.5h7.6z"/>
<path d="M63.6 170.6h5.1z"/>
<path d="M183 188.4h7.6z"/>
<path d="M63.6 169.4h5.1z"/>
<path d="M183 189.7h7.6z"/>
<path d="M62.3 160.5h6.4z"/>
<path d="M183 187.2h7.6z"/>
<path d="M62.3 161.8h6.4z"/>
<path d="M183 185.9h7.6z"/>
<path d="M183 178.3h7.6z"/>
<path d="M63.6 173.2h5.1z"/>
<path d="M183 179.5h7.6z"/>
<path d="M63.6 174.5h5.1z"/>
<circle cx="28.1" cy="160.5" r=".25"/>
<circle cx="114.4" cy="193.5" r=".25"/>
<circle cx="113.1" cy="193.5" r=".25"/>
<circle cx="111.9" cy="193.5" r=".25"/>
<circle cx="58.5" cy="159.2" r=".25"/>
<circle cx="61.1" cy="123.7" r=".25"/>
<circle cx="62.3" cy="123.7" r=".25"/>
<circle cx="85.2" cy="144" r=".25"/>
<circle cx="83.9" cy="144" r=".25"/>
<circle cx="82.7" cy="144" r=".25"/>
<circle cx="82.7" cy="137.6" r=".25"/>
<circle cx="28.1" cy="154.2" r=".25"/>
<circle cx="80.1" cy="137.6" r=".25"/>
<circle cx="92.8" cy="144" r=".25"/>
<circle cx="91.5" cy="144" r=".25"/>
<circle cx="91.5" cy="142.7" r=".25"/>
<circle cx="90.3" cy="142.7" r=".25"/>
</g>
<g font-size="1.2" fill="#808080">
<text x="140.4" y="106.9">RGB_LED</text>
<text x="56" y="113.5">VBUS</text>
<text x="73.8" y="109.7" transform="rotate(-90 73.8 109.7)">+3V3</text>
<text x="103.6" y="112.3" transform="rotate(-90 103.6 112.3)">JP1</text>
<text x="136" y="108.4">LEDR</text>
<text x="136" y="109.7">LEDB</text>
<text x="151.2" y="108.4">LEDG</text>
<text x="56" y="118.6">GND</text>
<text x="56" y="114.8">D-</text>
<text x="56" y="117.3">USB_ID</text>
<text x="56" y="116.1">D+</text>
<text x="73.8" y="114.8">TDI</text>
<text x="73.8" y="116.1">TDO</text>
<text x="73.8" y="117.3">TCK</text>
<text x="73.8" y="118.6">TMS</text>
<text x="83.9" y="114.8">RESET</text>
<text x="100" y="117">+3V3</text>
<text x="106.8" y="117.3" transform="rotate(-90 106.8 117.3)">V_REF</text>
<text x="151.7" y="116.7" transform="rotate(-90 151.7 116.7)">R5</text>
<text x="154.1" y="116.7" transform="rotate(-90 154.1 116.7)">2k</text>
<text x="52.5" y="125.3">GND</text>
<text x="79.7" y="121.1">SV1</text>
<text x="85.5" y="122.7">GND</text>
<text x="105.5" y="122.4" transform="rotate(-90 105.5 122.4)">JUMPER_REF</text>
<text x="151.5" y="121.5">GND</text>
<text x="56.8" y="127.3">100nF</text>
<text x="58.7" y="129.8">C1</text>
<text x="81.4" y="131.3" transform="rotate(-90 81.4 131.3)">+3V3</text>
<text x="83.3" y="129.3">GND</text>
<text x="89.7" y="131.9">GND</text>
<text x="60.1" y="134.2">GND</text>
<text x="76.1" y="136.9" transform="rotate(-90 76.1 136.9)">C4</text>
<text x="80.1" y="136.4" transform="rotate(-90 80.1 136.4)">JUMPER_REF</text>
<text x="86" y="133.6">C3</text>
<text x="92.3" y="136.2">C8</text>
<text x="180" y="137.3">+3V3</text>
<text x="185.5" y="136.4">GND</text>
<text x="185.5" y="135.1">+3V3</text>
<text x="185.5" y="137.6">+5V</text>
<text x="188.7" y="133.5">JP2</text>
<text x="71.8" y="139.5" transform="rotate(-90 71.8 139.5)">GND</text>
<text x="79.4" y="143.4" transform="rotate(-90 79.4 143.4)">L3</text>
<text x="81.6" y="143.4" transform="rotate(-90 81.6 143.4)">10uH</text>
<text x="179.7" y="138.2" transform="rotate(-90 179.7 138.2)">GND</text>
<text x="182.6" y="138.6" transform="rotate(-90 182.6 138.6)">+5V</text>
<text x="185.5" y="144">P13</text>
<text x="185.5" y="142.7">P14</text>
<text x="185.5" y="141.5">P15</text>
<text x="185.5" y="138.9">P17</text>
<text x="185.5" y="140.2">P16</text>
<text x="26.8" y="147.8" transform="rotate(-90 26.8 147.8)">+3V3</text>
<text x="66.1" y="149.1">TCK</text>
<text x="101.4" y="147.4">U1</text>
<text x="148.2" y="149.1" transform="rotate(-90 148.2 149.1)">Q2</text>
<text x="149.9" y="149.1" transform="rotate(-90 149.9 149.1)">12MHz</text>
<text x="151" y="147" transform="rotate(-90 151 147)">C5</text>
<text x="153.6" y="147" transform="rotate(-90 153.6 147)">22p</text>
<text x="185.5" y="145.3">P12</text>
<text x="185.5" y="149.1">P9</text>
<text x="185.5" y="147.8">P10</text>
<text x="185.5" y="146.5">P11</text>
<text x="20.4" y="151">RESET</text>
<text x="27.3" y="152.2" transform="rotate(-90 27.3 152.2)">R3</text>
<text x="29.7" y="152.2" transform="rotate(-90 29.7 152.2)">10k</text>
<text x="57.9" y="155.9">R1</text>
<text x="63.6" y="154.1">RESET</text>
<text x="66.1" y="150.3">TDI</text>
<text x="66.1" y="151.6">TDO</text>
<text x="66.1" y="152.9">TMS</text>
<text x="144.9" y="154.1">P6</text>
<text x="151" y="152.1" transform="rotate(-90 151 152.1)">C6</text>
<text x="153.6" y="152.1" transform="rotate(-90 153.6 152.1)">22p</text>
<text x="157.9" y="151.3" transform="rotate(-90 157.9 151.3)">GND</text>
<text x="185.5" y="154.1">P5</text>
<text x="185.5" y="150.3">P8</text>
<text x="185.5" y="152.9">P6</text>
<text x="185.5" y="151.6">P7</text>
<text x="185.5" y="155.4">P4</text>
<text x="23.7" y="156.5">100nF</text>
<text x="25.7" y="159">C2</text>
<text x="54.7" y="159.2">VBUS</text>
<text x="54.7" y="156.7">D-</text>
<text x="54.7" y="158">D+</text>
<text x="57.9" y="157.2">R2</text>
<text x="62.3" y="160.5">PB16</text>
<text x="62.3" y="161.8">PB15</text>
<text x="144.9" y="156.7">P7</text>
<text x="147.4" y="161.8">PB1</text>
<text x="147.4" y="159.2">PB2</text>
<text x="185.5" y="158">P2</text>
<text x="185.5" y="156.7">P3</text>
<text x="185.5" y="159.2">P1</text>
<text x="27.1" y="164.6">GND</text>
<text x="57.8" y="164.9" transform="rotate(-90 57.8 164.9)">L4</text>
<text x="60" y="164.9" transform="rotate(-90 60 164.9)">10uH</text>
<text x="64.9" y="164.3">BOOT</text>
<text x="144.9" y="166.8">LEDR</text>
<text x="144.9" y="164.3">LEDB</text>
<text x="184.2" y="166.8">V_REF</text>
<text x="188.7" y="165.3">JP3</text>
<text x="26.8" y="172.6">BOOT</text>
<text x="31.9" y="169.4" transform="rotate(-90 31.9 169.4)">+3V3</text>
<text x="32.4" y="173.8" transform="rotate(-90 32.4 173.8)">R4</text>
<text x="34.8" y="173.8" transform="rotate(-90 34.8 173.8)">10k</text>
<text x="57.2" y="171.9">+5V</text>
<text x="63.6" y="170.7">PB17</text>
<text x="63.6" y="169.4">PB18</text>
<text x="63.6" y="173.2">PB9</text>
<text x="64.9" y="168.1">LEDG</text>
<text x="144.9" y="168.1">P4</text>
<text x="147.4" y="171.9">PB3</text>
<text x="147.4" y="170.7">PB4</text>
<text x="183" y="168.1">PB1</text>
<text x="183" y="169.4">PB2</text>
<text x="183" y="170.7">PB3</text>
<text x="183" y="171.9">PB4</text>
<text x="183" y="173.2">PB5</text>
<text x="38.2" y="175.7">BOOT</text>
<text x="63.6" y="174.5">PB10</text>
<text x="64.9" y="177">P10</text>
<text x="64.9" y="175.7">P11</text>
<text x="64.9" y="178.3">P16</text>
<text x="144.9" y="175.7">P12</text>
<text x="144.9" y="177">P9</text>
<text x="144.9" y="174.5">P17</text>
<text x="147.4" y="178.3">PB8</text>
<text x="147.4" y="179.5">PB7</text>
<text x="183" y="177">PB8</text>
<text x="183" y="175.7">PB7</text>
<text x="183" y="174.5">PB6</text>
<text x="183" y="178.3">PB9</text>
<text x="183" y="179.5">PB10</text>
<text x="28.8" y="180.6">100nF</text>
<text x="30.8" y="183.2">C7</text>
<text x="63.6" y="182.1">PB5</text>
<text x="63.6" y="180.8">PB6</text>
<text x="64.9" y="183.3">P5</text>
<text x="64.9" y="184.6">P8</text>
<text x="64.9" y="185.9">P13</text>
<text x="147.4" y="180.8">PB14</text>
<text x="147.4" y="182.1">PB13</text>
<text x="147.4" y="183.3">PB12</text>
<text x="147.4" y="184.6">PB11</text>
<text x="183" y="184.6">PB14</text>
<text x="183" y="183.3">PB13</text>
<text x="183" y="182.1">PB12</text>
<text x="183" y="180.8">PB11</text>
<text x="183" y="185.9">PB15</text>
<text x="32.2" y="188.7">GND</text>
<text x="64.9" y="187.2">P14</text>
<text x="64.9" y="188.4">P15</text>
<text x="99.2" y="191">AT32UC3B064/0128</text>
<text x="110.7" y="191">/025</text>
<text x="113.1" y="191">6</text>
<text x="183" y="188.4">PB17</text>
<text x="183" y="189.7">PB18</text>
<text x="183" y="187.2">PB16</text>
<text x="113.4" y="197.6">GND</text>
<text x="178.4" y="192.8" transform="rotate(-90 178.4 192.8)">GND</text>
</g>
<g font-size="1.1" fill="#808080">
<text x="63.5" y="113.9">1</text>
<text x="77.1" y="113.3">1</text>
<text x="82.6" y="113.3">2</text>
<text x="104.1" y="113" transform="rotate(-90 104.1 113)">1</text>
<text x="105.3" y="113" transform="rotate(-90 105.3 113)">2</text>
<text x="106.6" y="113" transform="rotate(-90 106.6 113)">3</text>
<text x="141.8" y="108.3">1</text>
<text x="141.8" y="109.5">3</text>
<text x="146" y="108.3">2</text>
<text x="146" y="109.5">4</text>
<text x="63.5" y="115.2">2</text>
<text x="63.5" y="116.4">3</text>
<text x="63.5" y="117.7">4</text>
<text x="63.5" y="119">5</text>
<text x="77.1" y="114.6">3</text>
<text x="77.1" y="115.9">5</text>
<text x="77.1" y="117.2">7</text>
<text x="77.1" y="118.4">9</text>
<text x="82.6" y="114.6">4</text>
<text x="82.6" y="115.9">6</text>
<text x="82.6" y="117.2">8</text>
<text x="82.6" y="118.4">10</text>
<text x="190.1" y="134.9">1</text>
<text x="190.1" y="136.2">2</text>
<text x="190.1" y="137.5">3</text>
<text x="79.9" y="139" transform="rotate(-90 79.9 139)">2</text>
<text x="190.1" y="138.7">4</text>
<text x="190.1" y="140">5</text>
<text x="190.1" y="141.3">6</text>
<text x="190.1" y="142.5">7</text>
<text x="190.1" y="143.8">8</text>
<text x="69.5" y="148.9">2</text>
<text x="72.4" y="149.5">TCK</text>
<text x="79.9" y="146.6" transform="rotate(-90 79.9 146.6)">18</text>
<text x="79.9" y="144.5" transform="rotate(-90 79.9 144.5)">1</text>
<text x="81.2" y="146.6" transform="rotate(-90 81.2 146.6)">19</text>
<text x="82.5" y="146.6" transform="rotate(-90 82.5 146.6)">21</text>
<text x="83.7" y="146.6" transform="rotate(-90 83.7 146.6)">32</text>
<text x="85" y="146.6" transform="rotate(-90 85 146.6)">48</text>
<text x="86.3" y="146.6" transform="rotate(-90 86.3 146.6)">64</text>
<text x="88.8" y="146.6" transform="rotate(-90 88.8 146.6)">53</text>
<text x="90.1" y="146.6" transform="rotate(-90 90.1 146.6)">20</text>
<text x="91.4" y="146.6" transform="rotate(-90 91.4 146.6)">8</text>
<text x="92.6" y="146.6" transform="rotate(-90 92.6 146.6)">22</text>
<text x="93.9" y="146.6" transform="rotate(-90 93.9 146.6)">56</text>
<text x="115.5" y="149.5">PA18/GPIO18/USART0-RXD/PWM5/SPI-MISO/XIN</text>
<text x="142.2" y="148.9">39</text>
<text x="189.5" y="146.4">10</text>
<text x="189.5" y="147.6">11</text>
<text x="189.5" y="148.9">12</text>
<text x="190.1" y="145.1">9</text>
<text x="19.7" y="154">3</text>
<text x="19.7" y="155.2">4</text>
<text x="23.2" y="154">1</text>
<text x="23.2" y="155.2">2</text>
<text x="68.9" y="154">63</text>
<text x="69.5" y="151.4">4</text>
<text x="69.5" y="152.7">5</text>
<text x="69.5" y="150.2">3</text>
<text x="72.4" y="154.5">RESET</text>
<text x="72.4" y="152">TDO/GPIO1</text>
<text x="72.4" y="153.3">TMS/GPIO2</text>
<text x="72.4" y="150.7">TDI/GPIO0</text>
<text x="80.5" y="153.2" transform="rotate(-90 80.5 153.2)">ADVREF</text>
<text x="81.8" y="153.4" transform="rotate(-90 81.8 153.4)">VDDANA</text>
<text x="83" y="152.3" transform="rotate(-90 83 152.3)">VDDIN</text>
<text x="84.3" y="152.3" transform="rotate(-90 84.3 152.3)">VDDIO</text>
<text x="85.6" y="152.3" transform="rotate(-90 85.6 152.3)">VDDIO</text>
<text x="86.8" y="152.3" transform="rotate(-90 86.8 152.3)">VDDIO</text>
<text x="89.4" y="153.1" transform="rotate(-90 89.4 153.1)">VDDPLL</text>
<text x="90.7" y="153.4" transform="rotate(-90 90.7 153.4)">VDDOUT</text>
<text x="91.9" y="154.2" transform="rotate(-90 91.9 154.2)">VDDCORE</text>
<text x="93.2" y="154.2" transform="rotate(-90 93.2 154.2)">VDDCORE</text>
<text x="94.5" y="154.2" transform="rotate(-90 94.5 154.2)">VDDCORE</text>
<text x="114.5" y="152">PA19/GPIO19/USART0-TXD/PWM6/SPI-MOSI/XOUT</text>
<text x="115.1" y="154.5">PA28/GPIO28/USART0-CLK/PWM4/SPI-MISO/XIN1</text>
<text x="142.2" y="151.4">40</text>
<text x="142.2" y="154">41</text>
<text x="189.5" y="150.2">13</text>
<text x="189.5" y="151.4">14</text>
<text x="189.5" y="152.7">15</text>
<text x="189.5" y="154">16</text>
<text x="189.5" y="155.2">17</text>
<text x="58.4" y="160.6" transform="rotate(-90 58.4 160.6)">2</text>
<text x="68.9" y="156.5">51</text>
<text x="68.9" y="159">52</text>
<text x="68.9" y="157.8">50</text>
<text x="68.9" y="161.6">10</text>
<text x="69.5" y="160.3">9</text>
<text x="72.4" y="157.1">USB_DM</text>
<text x="72.4" y="159.6">VBUS</text>
<text x="72.4" y="158.3">USB_DP</text>
<text x="72.4" y="160.9">PA03/GPIO3/ADC0/GCLK0/USB_ID</text>
<text x="114.8" y="157.1">PA29/GPIO29/TC-CLK0/TC-CLK1/SPI-MOSI/XOUT1</text>
<text x="116.2" y="159.6">PA11/GPIO11/USART0-RTS/TC-A2/PWM0/XIN32</text>
<text x="142.2" y="159">30</text>
<text x="142.2" y="161.6">31</text>
<text x="142.2" y="156.5">42</text>
<text x="189.5" y="156.5">18</text>
<text x="189.5" y="157.8">19</text>
<text x="189.5" y="159">20</text>
<text x="58.4" y="166.1" transform="rotate(-90 58.4 166.1)">1</text>
<text x="68.9" y="166.7">61</text>
<text x="68.9" y="165.4">62</text>
<text x="68.9" y="164.1">33</text>
<text x="68.9" y="167.9">35</text>
<text x="72.4" y="167.2">PA26/GPIO26/USB_ID/USART2-TXD/TC-A0</text>
<text x="72.4" y="166">PA27/GPIO27/USB_VBOF/USART2-RXD/TC-B0</text>
<text x="72.4" y="164.7">PA13/GPIO13/NMI/PWM2/USART0-CLK</text>
<text x="72.4" y="162.1">PA04/GPIO4/ADC1/USB_VBOF</text>
<text x="115" y="162.1">PA12/GPIO12/USART0-CTS/TC-B2/PWM1/XOUT32</text>
<text x="120" y="166">PA25/GPIO25/SPI-MISO/PWM3/EXTINT5</text>
<text x="120" y="167.2">PA14/GPIO14/SPI-MOSI/PWM3/EXTINT2</text>
<text x="124.1" y="164.7">PA16/GPIO16/SPI-CS0/TC-CLK1</text>
<text x="142.2" y="165.4">60</text>
<text x="142.2" y="167.9">37</text>
<text x="142.2" y="164.1">36</text>
<text x="142.2" y="166.7">34</text>
<text x="190.1" y="166.7">1</text>
<text x="190.1" y="167.9">2</text>
<text x="68.9" y="173">16</text>
<text x="69.5" y="169.2">6</text>
<text x="69.5" y="170.5">7</text>
<text x="72.4" y="169.8">PB00/GPIO32/TC-A0/EIC-SCAN2/USART2-CTS</text>
<text x="72.4" y="168.5">PA15/GPIO15/SPI-SCK/PWM4/USART2-CLK</text>
<text x="72.4" y="171">PB01/GPIO33/TC-B0/EIC-SCAN3/USART2-RTS</text>
<text x="72.4" y="173.6">PA31/GPIO31/ADC7/EIC-SCAN1</text>
<text x="119.5" y="168.5">PA17/GPIO17/SPI-CS1/TC-CLK2/SPI-SCK</text>
<text x="120.1" y="171">PA09/GPIO9/SCL/SPI-CS2/USART1-CTS</text>
<text x="120.1" y="172.3">PA10/GPIO10/SDA/SI-CS3/USART1-RTS</text>
<text x="142.2" y="170.5">28</text>
<text x="142.2" y="171.7">29</text>
<text x="190.1" y="169.2">3</text>
<text x="190.1" y="170.5">4</text>
<text x="190.1" y="171.7">5</text>
<text x="190.1" y="173">6</text>
<text x="26" y="175.6">3</text>
<text x="26" y="176.8">4</text>
<text x="29.5" y="175.6">1</text>
<text x="29.5" y="176.8">2</text>
<text x="68.9" y="175.6">46</text>
<text x="68.9" y="178.1">58</text>
<text x="68.9" y="176.8">45</text>
<text x="68.9" y="174.3">15</text>
<text x="72.4" y="176.1">PA22/GPIO22/PWM6/TC-B1/ADC-TRIGGER</text>
<text x="72.4" y="178.7">PB11/GPIO43/SSC-TX_FRAME_SYNC/TC-B2/USART0-TXD</text>
<text x="72.4" y="177.4">PA21/GPIO21/PWM2/TC-A1/USART2-TXD</text>
<text x="72.4" y="174.8">PA30/GPIO30/ADC6/EIC-SCAN0/GCLK2</text>
<text x="114.5" y="177.4">PA20/GPIO20/USART1-CLK/TC-CLK0/USART2-RXD</text>
<text x="116.3" y="174.8">PA24/GPIO24/USART1-RXD/SPIC-CS0/EXTINT4</text>
<text x="117.8" y="176.1">PA23/GPIO23/USART1-TXD/SPI-CS1/EXTIN3</text>
<text x="118.1" y="179.9">PB03/GPIO35/EXTINT7/TC-B1/USART1-RXD</text>
<text x="118.2" y="178.7">PB02/GPIO34/EXTINT6/TC-A1/USART1-TXD</text>
<text x="142.2" y="175.6">47</text>
<text x="142.2" y="174.3">59</text>
<text x="142.2" y="179.4">25</text>
<text x="142.2" y="178.1">24</text>
<text x="142.2" y="176.8">44</text>
<text x="189.5" y="178.1">10</text>
<text x="189.5" y="179.4">11</text>
<text x="190.1" y="174.3">7</text>
<text x="190.1" y="175.6">8</text>
<text x="190.1" y="176.8">9</text>
<text x="68.9" y="184.4">43</text>
<text x="68.9" y="183.2">38</text>
<text x="68.9" y="181.9">27</text>
<text x="68.9" y="180.6">26</text>
<text x="68.9" y="185.7">54</text>
<text x="72.4" y="185">PB07/GPIO39/SSC-RX_DATA/USART-DSR/EIC-SCAN5</text>
<text x="72.4" y="183.7">PB06/GPIO38/SSC-RX_CLOCK/USART-DCD/EIC-SCAN4</text>
<text x="72.4" y="182.5">PB05/GPIO37/USART1-RTS/SPI-CS2/PWM5</text>
<text x="72.4" y="181.2">PB04/GPIO36/USART1-CTS/SPI-CS3/TC-CLK2</text>
<text x="118.9" y="181.2">PA05/GPIO5/EXTINT0/ADC2/USART1-DCD</text>
<text x="120.2" y="183.7">PA07/GPIO7/PWM0/ADC4/USART1-DTR</text>
<text x="121.3" y="185">PA08/GPIO8/PWM1/ADC5/USART1-RI</text>
<text x="123.6" y="182.5">PA06/GPIO6/ADC3/USART1-DSR</text>
<text x="142.2" y="181.9">12</text>
<text x="142.2" y="183.2">13</text>
<text x="142.2" y="184.4">14</text>
<text x="142.2" y="180.6">11</text>
<text x="189.5" y="180.6">12</text>
<text x="189.5" y="181.9">13</text>
<text x="189.5" y="183.2">14</text>
<text x="189.5" y="184.4">15</text>
<text x="189.5" y="185.7">16</text>
<text x="68.9" y="188.2">57</text>
<text x="68.9" y="187">55</text>
<text x="72.4" y="188.8">PB10/GPIO42/SSC-TX_DATA/TC-A2/USART0-RXD</text>
<text x="72.4" y="187.5">PB09/GPIO41/SSC-TX_CLOCK/USART1-RI/EIC-SCAN7</text>
<text x="72.4" y="186.3">PB08/GPIO40/SSC-RX_FRAME_SYNC/USART1-DTR/EIC-SCAN6</text>
<text x="110.4" y="191.5" transform="rotate(-90 110.4 191.5)">1</text>
<text x="111" y="188.5" transform="rotate(-90 111 188.5)">GND</text>
<text x="112.2" y="188.5" transform="rotate(-90 112.2 188.5)">GND</text>
<text x="113.5" y="188.5" transform="rotate(-90 113.5 188.5)">GND</text>
<text x="114.8" y="188.5" transform="rotate(-90 114.8 188.5)">GND</text>
<text x="189.5" y="187">17</text>
<text x="189.5" y="188.2">18</text>
<text x="189.5" y="189.5">19</text>
<text x="189.5" y="190.8">20</text>
<text x="111.7" y="192" transform="rotate(-90 111.7 192)">17</text>
<text x="112.9" y="192" transform="rotate(-90 112.9 192)">23</text>
<text x="114.2" y="192" transform="rotate(-90 114.2 192)">49</text>
</g>
</svg>
